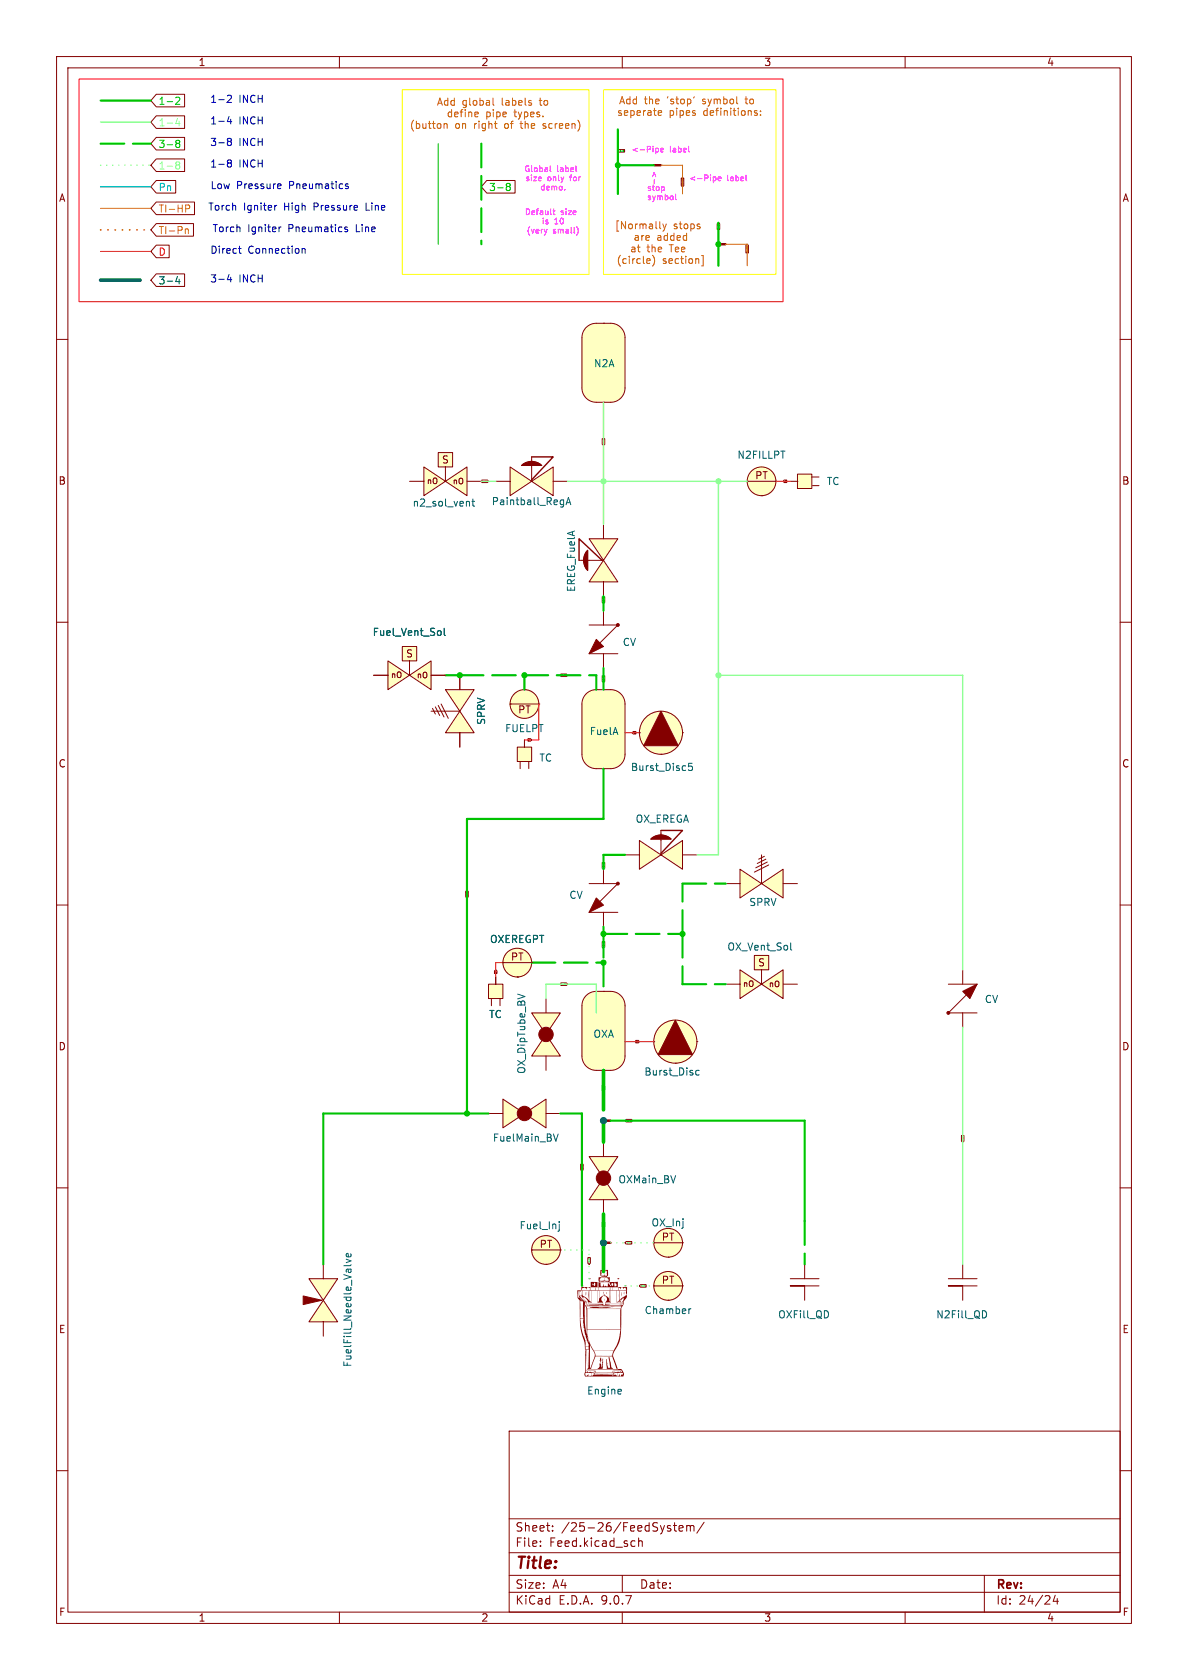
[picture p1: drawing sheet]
<svg xmlns="http://www.w3.org/2000/svg" width="210mm" height="297mm" viewBox="0 0 210 297" stroke-linecap="round" stroke-linejoin="round" font-family="sans-serif">
<g fill="none" stroke="#840000" stroke-width=".18">
<path d="M10 10h190v277h-190zM12 12h186v273h-186zM60 10v2M110 10v2M160 10v2M10 60h2M198 60h2M10 110h2M198 110h2M10 160h2M198 160h2M10 210h2"/>
<path d="M198 210h2M90 253h108v32h-108zM10 260h2M90 278.5h108M90 274.5h108M90 268.5h108M95.5 273.2v.2M95.5 272.5v.1M97.7 270.5v.2M97.7 269.8v.1M110 278.5v3M112.9 271.9v1.5"/>
<path d="M112.9 272.5l.2-.1 .4 .1v.9M119 269.7h.6M119.3 269.2v1.3l.3 .2M120 270.2l.8-.2-.1-.2-.4-.1-.3 .2 .1 .7h.6M121.4 269.8l.4-.1 .2 .2M121.4 269.7v1M122 269.9l.3-.2 .3 .1 .1 .9M122 269.9v.8M124.5 269.1l-1.3 1.9M174 278.5v6.5M198 260h2M60 285v2"/>
<path d="M90 281.5h108M110 285v2M160 285v2M186.5 282l-.3 1.1h.9M186.9 282.6v1"/>
</g>
<path d="M91.4 132.1h2.6v2.5h-2.6z" fill="#ffffc2"/>
<path d="M91.4 132.1h2.6v2.5h-2.6zM91.9 134.7v1.2M92.7 130.8v1.4M93.5 134.6v1.3" fill="none" stroke="#840000" stroke-width=".18"/>
<path d="M141 83.8h2.5v2.6h-2.5z" fill="#ffffc2"/>
<path d="M139.7 85.1h1.3M141 83.8h2.5v2.6h-2.5zM143.5 84.3h1.3M143.6 85.9h1.2" fill="none" stroke="#840000" stroke-width=".18"/>
<g fill="#ffffc2">
<path d="M94 179.1h5.1l-2.6 3.8z"/>
<path d="M96.5 182.9l2.6 3.8h-5.1z"/>
</g>
<g fill="none" stroke="#840000" stroke-width=".18">
<path d="M104.1 110.5h5.1l-5.1 5.1h5.1M106.7 108v2.5M106.7 115.6v2.5M94 179.1h5.1l-2.6 3.8zM96.5 176.5v2.6M96.5 182.9l2.6 3.8h-5.1zM96.5 186.7v2.5M94 221h.1M94 221h5.1M96.5 223.5h.1M99.1 221h.1"/>
<circle cx="96.5" cy="221" r="2.54"/>
</g>
<g fill="#840000" stroke="#840000" stroke-width=".18">
<path d="M105.4 113l1.3 1.3-2.6 1.3z"/>
<circle cx="96.5" cy="182.9" r="1.27"/>
<circle cx="109.2" cy="110.5" r=".25"/>
</g>
<path d="M91.5 175.7l1.3 .5M98.9 216v.1M98.9 216.4v1.1l-.3 .2" fill="none" stroke="#006464" stroke-width=".18"/>
<circle cx="96.5" cy="221" r="2.54" fill="#ffffc2" stroke="#ffffc2" stroke-width=".18"/>
<path d="M103.4 122.9a2.97 2.97 0 0 1 2.5-1h2.6a2.78 2.78 0 0 1 2 2.6v8.9a2.56 2.56 0 0 1-2.8 2.5h-.8a3.2 3.2 0 0 1-3.8-1.5l-.2-1v-9.2z" fill="#ffffc2"/>
<path d="M103.6 122.7a2.54 2.54 0 0 1 1.8-.8h2.5a2.54 2.54 0 0 1 2.6 2.6v8.9a2.54 2.54 0 0 1-2.6 2.5h-2.5a2.54 2.54 0 0 1-2.5-2.5v-8.3a2.83 2.83 0 0 1 .7-2.4zM106.7 121.9h.1M106.7 135.9h.1" fill="none" stroke="#840000" stroke-width=".18"/>
<g fill="#ffffc2">
<path d="M106.7 208.3l2.5 3.8h-5.1z"/>
<path d="M104.1 204.5h5.1l-2.5 3.8z"/>
</g>
<g fill="none" stroke="#840000" stroke-width=".18">
<path d="M115.6 29.2h.1M116.8 29.2h.1M127 43.2h.1M128.3 43.2h.1M104.1 204.5h5.1l-2.5 3.8zM106.7 208.3l2.5 3.8h-5.1zM106.7 219.7h.1M106.7 201.9v2.6M106.7 212.1v2.5M107.9 219.7h.1M115.6 219.7h.1M115.6 219.7h5"/>
<path d="M120.6 219.7h.1M118.1 222.2h.1"/>
<circle cx="118.1" cy="219.7" r="2.54"/>
</g>
<g fill="#840000" stroke="#840000" stroke-width=".18">
<path d="M127 43.1h1.3v.2h-1.3z"/>
<path d="M115.6 29.1h1.2v.2h-1.2z"/>
<path d="M106.7 219.6h1.2v.2h-1.2z"/>
<circle cx="106.7" cy="208.3" r="1.27"/>
</g>
<circle cx="118.1" cy="219.7" r="2.54" fill="#ffffc2" stroke="#ffffc2" stroke-width=".18"/>
<path d="M86.4 174h2.5v2.5h-2.5z" fill="#ffffc2"/>
<g fill="none" stroke="#840000" stroke-width=".18">
<path d="M86.4 174h2.5v2.5h-2.5zM86.9 176.7v1.1M87.6 172.7v1.4M88.4 176.5v1.3M106.7 198.1h.1M107.9 198.1h.1M115.6 184.2h.1M119.4 188h.1M123.2 184.2h.1"/>
<circle cx="119.4" cy="184.1" r="3.8"/>
</g>
<circle cx="119.4" cy="184.1" r="3.8" fill="#ffffc2" stroke="#ffffc2" stroke-width=".18"/>
<g fill="#840000" stroke="#840000" stroke-width=".18">
<path d="M119.4 180.3l3 6.1h-6.1z"/>
<path d="M106.7 198h1.2v.2h-1.2z"/>
</g>
<path d="M123.6 189.3l-.4-.1-.2 .3 .1 .5h.5" fill="none" stroke="#006464" stroke-width=".18"/>
<g fill="#ffffc2">
<path d="M74.9 82.6l3.8 2.5-3.8 2.5z"/>
<path d="M77.5 80h2.5v2.6h-2.5z"/>
<path d="M78.7 85.1l3.8-2.5v5z"/>
</g>
<path d="M72.4 85.1h2.5M74.9 82.6l3.8 2.5-3.8 2.5zM75.7 84.8v.7M75.7 84.9h.4v.6M76.6 85.2v-.4a.33 .33 0 0 1 .3-.3 .33 .33 0 0 1 .3 .3v.4a.33 .33 0 0 1-.1 .3 .33 .33 0 0 1-.4 0M77.5 80h2.5v2.6h-2.5zM78.7 85.1l3.8-2.5v5zM78.7 82.6v2.5M82.5 85.1h2.6" fill="none" stroke="#840000" stroke-width=".18"/>
<path d="M82.9 88.7l.1 .8M83.4 88.6h.5M83.6 88.2v1.1l.3 .2" fill="none" stroke="#006464" stroke-width=".18"/>
<g fill="#ffffc2">
<path d="M90.2 82.6l3.8 2.5-3.8 2.5z"/>
<path d="M94 85.1l3.8-2.5v5z"/>
</g>
<path d="M87.6 85.1h2.6M90.2 82.6l3.8 2.5-3.8 2.5zM92.2 82.3a2.51 2.51 0 0 1 3.6 0zM94 85.1l3.8-2.5v5zM94 80.8v.7M94 82.3v2.8M97.8 85.1h2.5" fill="none" stroke="#840000" stroke-width=".18"/>
<path d="M92.5 82a2.49 2.49 0 0 1 3.3 .3h-3.6z" fill="#840000" stroke="#840000" stroke-width=".18"/>
<path d="M94 80.8h3.8l-3.8 4" fill="none" stroke="#840000" stroke-width=".25"/>
<path d="M99.5 88.4h.1M99.6 88.4v1.1M99.6 89.2h-.1M100.1 89.2l.4-1.2 .4 1.2M100.2 88.9h.6" fill="none" stroke="#006464" stroke-width=".18"/>
<g fill="#ffffc2">
<path d="M130.8 171.5l3.8 2.5-3.8 2.5z"/>
<path d="M133.3 168.9h2.6v2.6h-2.6z"/>
<path d="M134.6 174l3.8-2.5v5z"/>
</g>
<path d="M128.3 174h2.5M130.8 171.5l3.8 2.5-3.8 2.5zM131.6 173.7v.7M131.6 173.8h.4v.6M132.5 174.1v-.4a.33 .33 0 0 1 .3-.3 .33 .33 0 0 1 .3 .3v.4a.33 .33 0 0 1-.2 .3 .33 .33 0 0 1-.3 0M133.3 168.9h2.6v2.6h-2.6zM134.6 174l3.8-2.5v5zM134.6 171.5v2.5M138.4 174h2.6" fill="none" stroke="#840000" stroke-width=".18"/>
<path d="M139.8 166.7v1.1l.2 .2" fill="none" stroke="#006464" stroke-width=".18"/>
<path d="M103.4 176.3a2.97 2.97 0 0 1 2.5-1h2.6a2.78 2.78 0 0 1 2 2.5v8.9a2.56 2.56 0 0 1-2.8 2.5h-.8a3.2 3.2 0 0 1-3.8-1.5l-.2-1v-9.2z" fill="#ffffc2"/>
<path d="M103.6 176a2.54 2.54 0 0 1 1.8-.7h2.5a2.54 2.54 0 0 1 2.6 2.5v8.9a2.54 2.54 0 0 1-2.6 2.5h-2.5a2.54 2.54 0 0 1-2.5-2.5v-8.3a2.83 2.83 0 0 1 .7-2.4zM106.7 175.3h.1M167.6 174h5.1l-5.1 5.1h5.1M170.2 171.5v2.5M170.2 179.1v2.5M106.7 189.2h.1" fill="none" stroke="#840000" stroke-width=".18"/>
<g fill="#840000" stroke="#840000" stroke-width=".18">
<path d="M170.2 175.3l2.5-1.3-1.3 2.5z"/>
<circle cx="167.6" cy="179.1" r=".25"/>
</g>
<g fill="#ffffc2">
<path d="M88.9 194.3l3.8 2.6-3.8 2.5z"/>
<path d="M92.7 196.9l3.8-2.6v5.1z"/>
</g>
<path d="M86.4 196.9h2.5M88.9 194.3l3.8 2.6-3.8 2.5zM92.7 196.9l3.8-2.6v5.1zM96.5 196.9h2.6" fill="none" stroke="#840000" stroke-width=".18"/>
<circle cx="92.7" cy="196.8" r="1.27" fill="#840000" stroke="#840000" stroke-width=".18"/>
<path d="M97.8 200.5l.5 1.2 .4-1.2" fill="none" stroke="#006464" stroke-width=".18"/>
<g fill="#ffffc2">
<path d="M106.7 99.1l2.5 3.8h-5.1z"/>
<path d="M104.1 95.3h5.1l-2.5 3.8z"/>
</g>
<g fill="none" stroke="#840000" stroke-width=".18">
<path d="M102.4 99.1h.7M103.9 97.3v3.5a2.51 2.51 0 0 1 0-3.5zM103.9 99.1h2.8M104.1 95.3h5.1l-2.5 3.8zM106.7 99.1l2.5 3.8h-5.1zM106.7 92.7v2.6M132.1 85.1h.1M132.1 85.1h5.1M134.6 87.6h.1M137.2 85.1h.1M106.7 102.9v2.5M90.2 124.5h.1"/>
<path d="M90.2 124.5h5M92.7 121.9h.1M95.2 124.5h.1M104.1 156.2h5.1l-5.1 5.1h5.1M106.7 153.7v2.5M106.7 161.3v2.5M139.7 226.1h5.1M142.2 223.5v2.6M144.8 227.3h-5.1h2.5v2.6"/>
<circle cx="134.6" cy="85.1" r="2.54"/>
<circle cx="92.7" cy="124.5" r="2.54"/>
</g>
<g fill="#840000" stroke="#840000" stroke-width=".18">
<path d="M103.6 97.5l.3-.2v3.5a2.61 2.61 0 0 1-.3-3.3z"/>
<path d="M105.4 158.8l1.3 1.2-2.6 1.3z"/>
<circle cx="109.2" cy="156.2" r=".25"/>
</g>
<path d="M102.4 99.1v-3.8l4 3.8" fill="none" stroke="#840000" stroke-width=".25"/>
<g fill="#ffffc2" stroke="#ffffc2" stroke-width=".18">
<circle cx="134.6" cy="85.1" r="2.54"/>
<circle cx="92.7" cy="124.5" r="2.54"/>
</g>
<path d="M146.4 232v.7" fill="none" stroke="#006464" stroke-width=".18"/>
<g fill="#840000">
<path d="M110.3 228.4v.4z"/>
<path d="M109.9 228.4v.7z"/>
<path d="M109.3 228.8v.5z"/>
<path d="M107.2 240.3l.3 1.5h.3l-.2-1.6 .1-.3 .4 1.8 .3 .3h-1.1z"/>
<path d="M107.6 235.1h.1z"/>
<path d="M107.2 228.4v.4z"/>
<path d="M106.9 229.6v.4z"/>
<path d="M106.7 228.3v.4z"/>
<path d="M106 241l.3 .3-.1 .1 .2 .3-.2-.1 .1 .1 .2-.3-.1-.3 .1-.1-.1-.2 .2-.1-.1 1.2-.9 .1 .4-.4z"/>
<path d="M106.5 240.1l.1 .4-.1 .1z"/>
<path d="M106.1 240.1h.2l-.2 .1 .3 .3-.2 .1 .1 .1h-.1v.2l-.2-.4z"/>
<path d="M102.1 228.1h.7v-.6h1.6v-.9h1.2v.4h-.4l-.1-.3-.1 .4h-.2v-.3l-.1 .3 .2 .1 .1-.1 .1 .2 .1-.3h.4v.5h.2v-1.7l1.4-.1h-.8l-.2-.1v-1.1h1.3v.2l-.6-.2-.6 .2h1.2v.1h-.6l-.1 .3v-.3l-.5-.1v.8h.4l.1-.4 .1 .4h.4v-.6l.2-.1v.7l-.2 .3h.5v.5h-.2l-.3-.4h-.5v.2l-.1-.2h-.3l-.3 .1-.1 .4h.8v-.3l.1 .3h.9l-.1 .1-1.7 .1h3.2v.6h-.2l-.1-.3v.1l-.2-.3-.1 .4h-.2l-.1-.3-.5 .2v-.2l-.2-.1h-1.6l.1 .1 .1 .6h.3l.2-.4 .1 .4 .3-.1 .3 .1 .1-.6 .3 .4v-.2h.3v.2l-.2-.1-.1 .1 .1 .2 .1-.2 .3 .1 .1-.2h.2l.1 .4 .2-.1 .1-.2h.2v.3h1.6v.6l-.1-.1-.1-.3h-.3v.2l-.2-.3h-.2l-.2 .3-.1-.2-.3-.1v.5v-.5h-1v.5v-.5h-3.9v.3l-.1-.2-.4-.1-.2 .3-.1-.2-.2-.1-.5 .1-.1 .4h1.5v-.2l.1 .2h.9v-.5v.5h.4l.1-.5v.5h2l.1-.5v.5h2.9v.7l-.2-.3 .1-.3h-1.2v1.6l1-.7 .2-.3 .1 .4v.2h-.5l-.7 .5h-.1v-1.7h-.4v2l.4-.3 .1 .1 .3-.3-.2 .5-.3-.1-.3 .2 .6-.1v.1h-.7v-2.1h-1.3v1.4v-1.4h-1.8v.9v-.9h-.2v2l.2-.3v-.8v.5l.9-.8 .9 .8v.1h-.4l-.1-.4-.3-.1-.1-.3-.5 .7 .3 .6h-.7l.7 .1h-1v-2.1h-1v2v-2h-.4v1.5l-.2-.6 .1-.9h-1.4l-.1 .2-.2-.2v.9l.4-.1 .1-.8 .1 .8 1.1 .8 .1-.1v.2l.4 .3h-.6l.6 .1h-.6v.1l-.2-.5-.4-.5h-.3l-.2-.1 .7 .7h-.2l-.6-.9h-.4l.2 .2h-.2l-.1-1.1-.1 .5-.1 .6h.5l.2 .2-.6-.1 .6 .1 .3 .3-.3-.2 .1 .1-.4-.1 1.2 .6-.3-.1v.1h.3v.2l-.1-.1-.2 .2 .3-.1 .1 .3-.2-.2-.2 .1v2.4h-.3v-2.9h-.6l.1 2.9h.8l.1 1.6 .4 1.6-.1-1.1-.1 .6v-.4v-3.9l-.3-.7h.5v-.3l.1 .1h2.6v-.2v.3l-2.6-.1v.2l2.6-.1 .3 .1 .4-1h.4l.2 .5h-.8h.8l.1-2v2.1h-.9v.2h2.5l.1-.2v.4l-.2-.1-1.7-.1-.7 .1 .8 .1h-.2h-1.9h4.2l.1-.2-.3 .2 .1-.5 .3-.4 .1-.4h.5l-.6 .8h-.3h.3v.2l-.3-.1 .1 .2 .2-.1-.1 .4h-6.6l.2 .2h5.6l.8-.2-.1 .2-1.8 .1-4.5-.1 .1 .4h5.9l.1-.4h.2l-.2 .4h-6v3.6h5.9l-.1-3.3 .1-.3h.1v3.7h-6l.1 1 .4 1.3h-.2l-.3-1.1 .2 .7h-.2l-.5-1.7-.2-1.5 .1-.7-.6 .1 .3 2.1 .5 1.7h.6l1 1.8h3.5l.8-1.6 .4-2 .1-.1-.3 2-.9 1.8-3.6-.1 .3 .6v.2h-.2l-.8-1.8h-.2l-.3-.8h-.3v.9l.5 .1 .1-.2h.2v.7h-.2v-.5h-.6v.5h.8l-.5 .1v3.3l-.1-3.3h-.2l.1 3.7v.1l.4-.6 .1-3.2h.2v3.3l.8-2.3 .2 .1h2.8l.3-.8h.2l-.2 .8 .8 2.3-.3-.1-.7-2.1h-2.9l-.8 2.2h-.5h5.7l.2 .1 .3 .5h-.2l-.3-.4-1.4-.1h-4.4l-.3 .4 .2 .1 .1-.3h1.2l.2 .1h-1.4v.2h.8l.6-.2-.3 .2 .2 .1 .1-.3-.1 .3h2.8l.4-.1-.1-.3h1.4l.2 .3h-.2v-.2h-1.3l.5 .2h1.3l-.7 .1h.7l.1 .1-1.2-.1v.3l-.1-.3h-.2v-.1h-.2l-.3-.2 .2 .3 .3-.1-.3 .1h-4.5l4.7 .1-.2 .1-.1-.1-.5-.1-2.7 .1-.1 .1-.5-.2-.1 .3v-.3h-1v.5l.2 .1 .3-.4 .1 .4 .2-.1 .2 .1v-.3l.1 .2 .5-.3 .1 .1 3.3-.1 .5 .3-4.4 .1 3.8-.1h.6l.1-.2 .1 .3 .3-.4 .2 .4 .1-.3 .2 .1 .3-.3-.1 .5h-6.8l-.1-.4 .2-.4-.2-5.1a12 12 0 0 1-.8-4.3v-3.1h.5h-.5l-.4-.5z"/>
<path d="M104.2 231.2l.7-.2 3.2 .1-1.2 .2z"/>
<path d="M103.6 228.4v.6z"/>
<circle cx="107.2" cy="235.1" r=".02"/>
</g>
<g fill="none" stroke="#840000" stroke-width=".18">
<path d="M113 129.5h.1M116.8 133.4h.1M120.6 129.5h.1M88.9 170.2h.1M88.9 170.2h5.1M91.4 172.7h.1M94 170.2h.1M102.9 227.3h.1M104.1 226.1h.1M106.7 224.8h.1M109.2 226.1h.1M110.5 227.3h.1"/>
<path d="M115.6 227.3h.1M115.6 227.3h5M118.1 229.9h.1M120.6 227.3h.1M167.6 226.1h5.1M170.2 223.5v2.6M172.7 227.3h-5.1h2.6v2.6"/>
<circle cx="116.8" cy="129.5" r="3.8"/>
<circle cx="91.4" cy="170.2" r="2.54"/>
<circle cx="118.1" cy="227.3" r="2.54"/>
</g>
<path d="M122.4 134.9h-.6l-.1 .7 .2-.2 .4 .1 .1 .2v.4l-.2 .1-.5-.1M121.8 231.4v.8M122.1 231.4l-.3 .2M174 231.7a.68 .68 0 0 1 .4 .7 .68 .68 0 0 1-.4 .6M109.7 245.6l.1 .3-.6 .1M109.8 246.4l-.1 .1" fill="none" stroke="#006464" stroke-width=".18"/>
<g fill="#ffffc2" stroke="#ffffc2" stroke-width=".18">
<circle cx="91.4" cy="170.2" r="2.54"/>
<circle cx="118.1" cy="227.3" r="2.54"/>
<circle cx="116.8" cy="129.5" r="3.8"/>
</g>
<path d="M116.8 125.7l3.1 6.1h-6.1z" fill="#840000" stroke="#840000" stroke-width=".18"/>
<g fill="#ffffc2">
<path d="M57.1 229.9l2.6 3.8h-5.1z"/>
<path d="M54.6 226.1h5.1l-2.6 3.8z"/>
</g>
<path d="M54.6 226.1h5.1l-2.6 3.8zM57.1 229.9l2.6 3.8h-5.1zM57.1 223.5v2.6M57.1 233.7v2.5" fill="none" stroke="#840000" stroke-width=".18"/>
<path d="M53.6 229.1l3.3 .8-3.3 .7z" fill="#840000" stroke="#840000" stroke-width=".18"/>
<path d="M61.2 222.6l.8 .3-.8 .3M62 221.6v.4l-.1 .2-.6-.1v-.5h.2l.1 .6" fill="none" stroke="#006464" stroke-width=".18"/>
<g fill="#ffffc2">
<path d="M130.8 153.7l3.8 2.5-3.8 2.6z"/>
<path d="M134.6 156.2l3.8-2.5v5.1z"/>
</g>
<path d="M128.3 156.2h2.5M130.8 153.7l3.8 2.5-3.8 2.6zM134.6 156.2l3.8-2.5v5.1zM134.6 151.1v5.1M135.1 151.4l-1 .5M135.4 151.9l-1.5 .8M135.6 152.4l-2 1M135.9 152.9l-2.6 1.3M138.4 156.2h2.6" fill="none" stroke="#840000" stroke-width=".18"/>
<g fill="#ffffc2">
<path d="M68.6 116.8l3.8 2.6-3.8 2.5z"/>
<path d="M71.1 114.3h2.6v2.5h-2.6z"/>
<path d="M72.4 119.4l3.8-2.6v5.1z"/>
</g>
<path d="M66 119.4h2.6M68.6 116.8l3.8 2.6-3.8 2.5zM69.4 119.1v.7M69.4 119.2h.3l.1 .6M70.2 119.5v-.4a.33 .33 0 0 1 .4-.3 .33 .33 0 0 1 .3 .3v.4a.33 .33 0 0 1-.2 .3 .33 .33 0 0 1-.3-.1M71.1 114.3h2.6v2.5h-2.6zM72.4 119.4l3.8-2.6v5.1zM72.4 116.8v2.6M76.2 119.4h2.5" fill="none" stroke="#840000" stroke-width=".18"/>
<path d="M77.9 111.6l.1 .1-.1 .6M78.5 111.1v1.1l.2 .1" fill="none" stroke="#006464" stroke-width=".18"/>
<g fill="#ffffc2">
<path d="M113 148.6l3.8 2.5-3.8 2.6z"/>
<path d="M116.8 151.1l3.8-2.5v5.1z"/>
</g>
<path d="M110.5 151.1h2.5M113 148.6l3.8 2.5-3.8 2.6zM115.1 148.3a2.51 2.51 0 0 1 3.5 0zM116.8 151.1l3.8-2.5v5.1zM116.8 146.8v.8M116.8 148.3v2.8M120.6 151.1h2.6" fill="none" stroke="#840000" stroke-width=".18"/>
<path d="M115.3 148.1a2.49 2.49 0 0 1 3.3 .2h-3.5z" fill="#840000" stroke="#840000" stroke-width=".18"/>
<path d="M116.8 146.8h3.8l-3.8 4.1" fill="none" stroke="#840000" stroke-width=".25"/>
<path d="M103.4 58.2a2.97 2.97 0 0 1 2.5-1h2.6a2.78 2.78 0 0 1 2 2.5v8.9a2.56 2.56 0 0 1-2.8 2.5h-.8a3.2 3.2 0 0 1-3.8-1.5l-.2-1v-9.2z" fill="#ffffc2"/>
<path d="M103.6 57.9a2.54 2.54 0 0 1 1.8-.7h2.5a2.54 2.54 0 0 1 2.6 2.5v8.9a2.54 2.54 0 0 1-2.6 2.5h-2.5a2.54 2.54 0 0 1-2.5-2.5v-8.3a2.83 2.83 0 0 1 .7-2.4zM106.7 57.2h.1M106.7 71.1h.1" fill="none" stroke="#840000" stroke-width=".18"/>
<g fill="#ffffc2">
<path d="M81.3 125.7l2.5 3.8h-5.1z"/>
<path d="M78.7 121.9h5.1l-2.5 3.8z"/>
</g>
<g fill="none" stroke="#840000" stroke-width=".18">
<path d="M27.6 16.7h5v2.2h-5l-.9-1.1zM27.6 28.1h5v2.2h-5l-.9-1.1zM27.6 31.9h3.5v2.2h-3.5l-.9-1.1zM27.6 39.5h6.6v2.3h-6.6l-.9-1.2zM27.6 24.3h5v2.2h-5l-.9-1.1zM27.6 35.7h6.8v2.2h-6.8l-.9-1.1zM27.6 20.5h5v2.2h-5l-.9-1.1zM86 31.9h5.1v2.2h-5.1l-.9-1.1zM109.4 26.4h1v.5h-1l-.2-.2zM120.4 31.5h.5v1.3l-.3 .2-.2-.2zM126.8 39.6l.2-.2 .2 .2v1h-.4zM27.6 43.3h2.3v2.3h-2.3l-.9-1.1z"/>
<path d="M27.6 48.4h5v2.2h-5l-.9-1.1zM131.9 43.4l.2-.2 .2 .2v1.3h-.4zM106.5 77.5h.4v1l-.2 .2-.2-.2zM85.2 84.9h1l.2 .2-.2 .2h-1zM138.6 84.9h.5v.4h-.5l-.2-.2zM66 119.4h2.6M76.2 119.4h2.5M81.3 119.4v2.5M99.1 119.2h1l.2 .2-.2 .2h-1zM106.5 105.5h.4v1l-.2 .2-.2-.2zM106.5 119.5h.4v1l-.2 .2-.2-.2zM76.2 125.7h5.1"/>
<path d="M76.5 125.2l.5 1M77 125l.7 1.5M77.5 124.7l1 2M78 124.5l1.2 2.5M78.7 121.9h5.1l-2.5 3.8zM81.3 125.7l2.5 3.8h-5.1zM81.3 129.5v2.6M93.3 130.6h.5l.2 .2-.2 .2h-.5zM112 129.3h.4v.5h-.4l-.2-.3zM82.3 157.6h.5v1l-.3 .2-.2-.2zM106.5 152.5h.4v1l-.2 .2-.2-.2zM87.4 171.6l.2-.1 .3 .1v.5h-.5z"/>
<path d="M87.6 172.7v1.4M88.9 170.2h.1M91.4 172.7h.1M94 170.2h.1M99.1 173.8h1l.2 .2-.2 .2h-1zM106.5 166.4h.4v1l-.2 .2-.2-.2zM106.5 191.8h.4v1l-.2 .2-.2-.2zM110.7 197.9h1v.4h-1l-.2-.2zM112.4 183.9h.4l.2 .3-.2 .2h-.4zM102.6 205.8h.5v1l-.2 .2-.3-.2zM106.5 216h.4v1l-.2 .2-.2-.2zM110.7 219.5h1v.4h-1l-.2-.2z"/>
<path d="M170 200.7h.4v1l-.2 .2-.2-.2zM103.9 222.3h.5v1l-.3 .2-.2-.2zM113.2 227.1h1v.5h-1l-.2-.3z"/>
</g>
<g fill="none" stroke="#f00" stroke-width=".18">
<path d="M14 14h124.4v39.3h-124.4zM17.8 44.5h8.9M137.2 85.1h2.5M138.9 85h-.1v.2M138.9 85h.1M139 85v.1M93.5 130.7v.2M93.5 130.7h.1M93.5 130.9h.1M93.6 130.7h.1M93.6 130.7v.1M93.6 130.8h.1"/>
<path d="M93.6 130.8l-.1 .1M95.2 124.5v6.3h-2.5M110.5 129.5h2.5M112.3 129.6l-.1-.2v.3M87.5 171.9h.2l.1 .1h-.3zM87.6 171.9h-.1M88.9 170.2h-1.3v2.5M110.5 184.2h5.1M112.5 184v.3M112.5 184h.1M112.6 184v.1M112.6 184.3h-.1"/>
<path d="M112.6 184.1h.1M112.6 184.1v.1M112.6 184.2v.1"/>
</g>
<g fill="none" stroke="#8fff95" stroke-width=".18">
<path d="M31.3 29.2l-.2-.3 .2-.3h.2l.3 .3-.3 .3M31.3 29.2l-.2 .2v.4l.2 .1 .4-.1 .1-.2v-.2l-.3-.2M31.3 29.2h.2M31.4 20.9l-.3 .9h.8M31.7 21.4v.9M106.6 78.3h.1M106.6 77.7h.2M106.7 77.6v.2l-.2-.1M106.8 78.3h-.2M85.3 85.2h.1M85.3 85v.2M85.5 85.1h.2"/>
<path d="M85.9 85l-.1 .1h.2M85.9 85v.2M99.2 174.1h.2M99.2 173.9h.1v.2M99.5 174h.2M99.8 173.9v.1h.1M99.9 173.9v.2M110.9 219.6v.1M110.9 219.6l.1 .2M110.9 219.6h.1M111.4 219.6l.1 .1M111.4 219.6h.1"/>
<path d="M111.4 219.7l.1 .1M111.5 219.7h.1M111.5 219.6h-.1M111.5 219.7h-.1M111.5 219.8h.1M111.5 219.6h.1M111.6 219.6h.1M111.6 219.7h.1M111.6 219.8h.1M111.6 219.7v.1M111.6 219.6v.1M170.1 200.9h.2"/>
<path d="M170.2 200.8v.2l-.2-.1M170.3 201.5h-.2M104 222.5h.1M104 222.4v.1M104 222.5l.1 .1M104 222.4h.1M104.1 222.6h.1M104.1 222.4h-.1M104.1 222.4h.1M104.1 222.5v.1M104.1 222.5h.1M104.1 222.4v.1"/>
<path d="M104.1 222.5l.1 .1M104.2 222.4h.1M104.2 222.4h-.1M104.2 222.5v.1M104.3 222.5h-.1M104.3 222.4v.1M104.3 223h-.3l.1 .1M113.4 227.3l.1-.1v.3M114 227.3h.1M114 227.3v.1M114 227.2v.1M114 227.4v.1"/>
<path d="M114 227.2h.1M114 227.5h.1M114.1 227.2h.1M114.1 227.2v.1M114.1 227.3h-.1M114.1 227.4v.1M114.1 227.3h.1M114.1 227.3v.1"/>
</g>
<g fill="none" stroke="#dd8500" stroke-width=".18">
<path d="M17.8 36.8h8.9M32.8 36.2h.5l.2 .3-.1 .3-.6 .1M116.8 29.2h3.8v5.1M120.5 31.6v.1h.3M120.5 32.5v.1M120.5 32.6h.3M120.5 32.4h.3M120.5 32h.3M120.5 31.8h.3M120.5 31.6h.1M120.6 31.6h-.1M120.6 31.6h.1"/>
<path d="M120.7 32.1v.2M32.8 40.6l.1-.1h.3l.1 .8M128.3 43.2h3.8v3.8M132 43.6v.1h.2M132 44.5v.2M132 44.6h.2M132 44.4h.2M132 44h.2M132 43.8h.2M132 43.6h.1M132.1 43.6h.1"/>
</g>
<g fill="none" stroke="#00c200" stroke-width=".18">
<path d="M31.1 17.3l.4-.1 .3 .3-.8 1h.8M31.3 25.3l-.2-.2 .2-.3h.2l.3 .2-.3 .3M31.3 25.3l-.2 .3v.3l.2 .2 .4-.1 .1-.2v-.2l-.3-.3M31.3 25.3h.2M89.7 33l-.2-.3 .2-.3h.3l.2 .3-.2 .3M89.7 33l-.2 .2v.4l.2 .1 .4-.1 .1-.2v-.2l-.2-.2M89.7 33h.3M109.6 26.6h.1M109.7 26.6h-.1M109.7 26.5v.3M109.7 26.5v.1M110.2 26.6h.1"/>
<path d="M110.3 26.6h.1M110.3 26.6l-.1 .2h.1M126.9 39.8v.1M126.9 39.9h.1M126.9 39.8h.1M127.1 39.8v.1l-.1-.1M126.9 40.4h.1M126.9 40.4v.1M127 40v.2M127.1 40.3v.2M127.1 40.4h-.2M99.2 119.3h.2l-.1 .1"/>
<path d="M99.3 119.4h.1M99.4 119.4h.1M99.5 119.4h.2M99.8 119.3h.1M99.8 119.4v.1M99.8 119.3v.1M99.8 119.5h.1M99.8 119.4h.1M99.9 119.3h.1M99.9 119.4h.1M99.9 119.4v.1M99.9 119.3v.1"/>
<path d="M99.9 119.5h.1M106.6 119.6v.1M106.6 119.6h.1M106.6 105.6v.1M106.6 105.7h.1M106.6 105.6h.1M106.6 119.7h.1M106.6 119.5v.1M106.6 119.5l.1 .2M106.7 106.2l-.1-.1v.2M106.7 106.2h.1M106.7 105.7h-.1"/>
<path d="M106.7 105.6h.1M106.7 119.7h-.1M106.7 105.7h.1M106.7 105.6v.1M106.7 119.6v.1M106.7 106.1v.1M106.7 119.7h.1M106.7 119.6h.1M106.8 105.6h-.1M106.8 105.6h.1M106.8 119.5l-.1 .1M106.8 119.5v.1"/>
<path d="M106.8 105.7h.1M106.8 105.6v.1M106.8 119.7h.1M106.8 119.6h.1M106.8 119.6v.1M106.7 120.1h-.1v.2M106.7 120.1h.1M82.4 157.8h.1M82.4 157.7v.1M82.4 157.7h.1M82.5 157.6l-.1 .1M82.5 157.6l.2 .2v-.2"/>
<path d="M82.7 158.3h-.3h.1M106.6 152.6v.1M106.6 152.6h.1M106.6 152.7h.1M106.7 152.7h-.1M106.7 152.6h.1M106.7 153.1h-.1v.2M106.7 152.6v.1M106.7 152.7h.1M106.7 153.1h.1M106.8 152.6h.1M106.8 152.6l-.1 .1"/>
<path d="M106.6 166.6h.1M106.6 166.6v.1M106.6 166.7h.1M106.6 166.5v.1M106.6 166.5h.1M106.6 166.5l.1 .1M106.7 166.7h-.1M106.7 166.6h.1M106.7 167.1h-.1v.1M106.7 166.6v.1M106.7 167.1h.1M106.7 166.5l.1 .1"/>
<path d="M106.7 166.5v.1M106.8 166.7h-.1M106.8 166.6h.1M106.8 166.6v.1M110.9 198h.1v.1M111 198.1h.1M111.4 198v.1M111.4 198.2h.1M111.5 198h.1M111.5 198.1h.1M111.5 198.1l-.1 .1M111.5 198h-.1"/>
<path d="M111.5 198.2h.1M111.6 198.1h-.1M111.6 198.1h.1M111.6 198h.1M111.6 198.1v.1M111.6 198v.1M111.6 198.2h.1M102.7 206h.1M102.8 206v.1M102.8 205.9l-.1 .1M102.8 205.9h.1M103 206.5h-.3l.1 .1"/>
<path d="M103 205.9v.2l-.1-.2"/>
</g>
<path d="M31.4 48.9l-.3 .9h.8M31.7 49.4v.8M106.6 192h.2M106.7 192.5h-.1v.1M106.7 192.5h.1M106.7 191.9v.2l-.2-.1M106.6 216.1h.2M106.7 216.6h-.1v.2M106.7 216.6h.1M106.7 216.1v.1h-.2" fill="none" stroke="#004800" stroke-width=".18"/>
<path d="M17.8 21.6h8.9M106.7 71.1v21.6M85.1 85.1h2.5M100.3 85.1h31.8M127 85.1v66h-3.8M127 119.4h43.2v52.1M96.5 176.5v-2.5h8.9v5.1M170.2 181.6v41.9" fill="none" stroke="#8fff95" stroke-width=".25"/>
<g fill="none" stroke="#00c200" stroke-width=".38" stroke-dasharray="4.2 1.5">
<path d="M17.8 25.4h8.9M85.1 25.4v17.8M78.7 119.4h2.6M81.3 119.4h11.4M92.7 119.4h12.7M92.7 119.4v2.5M106.7 105.4v2.6M106.7 118.1v3.8M105.4 121.9v-2.5M106.7 151.1v2.6M110.5 151.1h-3.8M120.6 156.2h7.7"/>
<path d="M94 170.2h12.7M106.7 163.8v1.3M106.7 165.1h13.9M106.7 165.1v5.1M106.7 170.2v5.1M120.6 165.1v-8.9M120.6 174h7.7M120.6 165.1v8.9M142.2 215.9v7.6"/>
</g>
<path d="M17.8 17.8h8.9M109.2 29.2h6.4M109.2 22.9v11.4M127 39.4v7.6M106.7 135.9v8.9h-24.2v52.1M86.4 196.9h-29.3v26.6M99.1 196.9h3.8v30.4M107.9 198.1h34.3v17.8" fill="none" stroke="#00c200" stroke-width=".38"/>
<path d="M17.8 40.6h8.9" fill="none" stroke="#dd8500" stroke-width=".3" stroke-dasharray=".1 1.2"/>
<path d="M17.8 29.2h8.9M107.9 219.7h7.7M104.1 221h-5M104.1 226.1v-5.1M110.5 227.3h5.1" fill="none" stroke="#8fff95" stroke-width=".25" stroke-dasharray=".1 1"/>
<path d="M17.8 33h8.9" fill="none" stroke="#00c2c2" stroke-width=".25"/>
<path d="M17.8 49.5h8.9" fill="none" stroke="#004800" stroke-width=".63" stroke-dasharray="7 2.5"/>
<path d="M77.5 25.4v17.8" fill="none" stroke="#009600" stroke-width=".18"/>
<path d="M106.7 198.1v3.8M106.7 189.2v8.9M106.7 214.6v5.1M106.7 219.7v5.1" fill="none" stroke="#00c200" stroke-width=".63" stroke-dasharray="7 2.5"/>
<g fill="none" stroke="#0000c2" stroke-width=".18">
<path d="M40.2 17l.5-.2 .2 .4-.8 .9h.8M40.4 25l-.2-.2 .2-.3h.3l.2 .2-.2 .3M40.4 25l-.2 .2v.4l.2 .1h.4l.1-.2v-.3l-.2-.2M40.4 28.8l-.2-.2 .2-.3h.3l.2 .2-.2 .3M40.4 28.8l-.2 .3v.3l.2 .1h.4l.1-.2v-.2l-.2-.3M40.4 25h.3M40.4 28.8h.3M40.5 20.6l-.3 .9h.8M40.8 21.1v.8M48.9 36.3l-.2 .1M49.3 32.5l.3 .1 .1 .2-.6 .1M49.6 33.3h-.3"/>
<path d="M61.5 32.6l-.3-.1-.1 .2v.2l.4 .1v.3h-.4M64.7 35.9v1.3h.6M40.5 48.5l-.3 .9h.8M40.8 49v.9M42.2 43.9h.4M42.3 43.5v1.1l.3 .2M49.7 40.1l-.4 .3M53.4 44.1l.2-.2 .3 .1v.8M53.4 43.9v.9M61.4 40.2l-.3-.1-.2 .2 .1 .2 .4 .1v.3h-.5"/>
</g>
<g fill="none" stroke="#c60" stroke-width=".18">
<path d="M84.5 19.9v.2l-.6 .1M87.1 17.3v1.1l.2 .2M93.9 18.2v.3M116.4 19.6h.4l.2 .3-.6 .1M122.7 17.1l-.1 .2M133.3 19.8l.6 .4-.2 .2-.4-.1M133.8 19.6h-.3l-.2 .1M134.4 19.6v.1M78.5 21.8v.9M78.5 22l.2-.2 .3 .1v.8M84.5 20.6h-.4M96 22.6l.1 .1"/>
<path d="M96 21.9v.2l.2 .2M116.4 20.3h.5M117.2 39.6l.3 .8M117.8 39.6l-.3 .8M134.4 20.3v.1M114.5 45.7l.4 .1v.2l-.6 .2M114.9 46.5l-.4 .1M115.5 45.4a1.47 1.47 0 0 1-.1 1.7M116.6 40.3l.2 .1M117.5 40.4l-.3 .5M124 45.2h.3v1.8h-.3"/>
</g>
<g fill="none" stroke="#f0f" stroke-width=".18">
<path d="M97.3 29.3v.9l.1 .1M97.7 37.3h.4M97.9 36.9v.9l.2 .1M99.8 33.5v.1M101.8 30.2l.2 .1M115.4 31.3l.2-.8 .3 .8M116 26.2l.4 .2v.4l-.4 .1M116.8 26.5l.5-.1-.1-.1-.3-.1-.1 .1v.5h.4M117.4 33.1v.5M119.4 34.3v.9l.2 .1M121.7 26.7l.2 .2M126.2 31.3l.4 .2-.1 .4-.3 .1"/>
<path d="M127 31.6l.4-.1v-.2h-.3l-.1 .1v.5h.4M131.9 31.8l.1 .2M96.7 40.5l-.2 .7M101.9 40.1a1.17 1.17 0 0 1 0 1.5"/>
</g>
<path d="M71.1 15.9h33v32.6h-33zM106.7 15.9h30.5v32.6h-30.5z" fill="none" stroke="#ff0" stroke-width=".18"/>
<path d="M77.9 111.6l.1 .1-.1 .6M78.5 111.1v1.1l.2 .1" fill="none" stroke="#006464" stroke-width=".18"/>
<g fill="#00c200" stroke="#00c200" stroke-width=".18">
<circle cx="109.2" cy="29.2" r=".46"/>
<circle cx="127" cy="43.2" r=".46"/>
<circle cx="81.3" cy="119.4" r=".46"/>
<circle cx="92.7" cy="119.4" r=".46"/>
<circle cx="120.6" cy="165.1" r=".46"/>
<circle cx="106.7" cy="165.1" r=".46"/>
<circle cx="106.7" cy="170.2" r=".46"/>
<circle cx="82.5" cy="196.9" r=".46"/>
</g>
<g fill="#8fff95" stroke="#8fff95" stroke-width=".18">
<circle cx="127" cy="85.1" r=".46"/>
<circle cx="106.7" cy="85.1" r=".46"/>
<circle cx="127" cy="119.4" r=".46"/>
</g>
<g fill="#004800" stroke="#004800" stroke-width=".18">
<circle cx="106.7" cy="219.7" r=".54"/>
<circle cx="106.7" cy="198.1" r=".54"/>
</g>
<text font-size="2.8" fill="#840000" x="91" y="277.9">Title:</text>
<g font-size="2.1" fill="#840000">
<text x="91" y="273.7">File:</text>
<text x="91" y="271">Sheet:</text>
<text x="97.1" y="273.7">Feed.kicad_sch</text>
<text x="99.2" y="271">/25-26/FeedSystem/</text>
<text x="91" y="281.1">Size:</text>
<text x="97.7" y="281.1">A4</text>
<text x="113" y="281.1">Date:</text>
<text x="176" y="281.3">Rev:</text>
<text x="91" y="283.9">KiCad</text>
<text x="98.7" y="283.9">E.D.A.</text>
<text x="106.3" y="283.9">9.0.7</text>
<text x="176" y="283.9">Id:</text>
<text x="180.1" y="283.9">24/24</text>
</g>
<g font-size="1.8" fill="#840000">
<text x="35" y="11.9">1</text>
<text x="85" y="11.9">2</text>
<text x="135" y="11.9">3</text>
<text x="185" y="11.9">4</text>
<text x="10.3" y="35.9">A</text>
<text x="198.4" y="35.9">A</text>
<text x="77.5" y="82.1">S</text>
<text x="10.3" y="85.9">B</text>
<text x="132.9" y="84.9">PT</text>
<text x="198.3" y="85.9">B</text>
<text x="71.1" y="116.4">S</text>
<text x="90.9" y="126.3">PT</text>
<text x="10.3" y="135.9">C</text>
<text x="198.3" y="135.9">C</text>
<text x="89.7" y="170">PT</text>
<text x="133.4" y="171">S</text>
<text x="10.3" y="185.9">D</text>
<text x="198.3" y="185.9">D</text>
<text x="94.8" y="220.8">PT</text>
<text x="116.3" y="219.6">PT</text>
<text x="116.3" y="227.2">PT</text>
<text x="10.3" y="235.9">E</text>
<text x="198.3" y="235.9">E</text>
<text x="10.3" y="285.9">F</text>
<text x="35" y="286.9">1</text>
<text x="85" y="286.9">2</text>
<text x="135" y="286.9">3</text>
<text x="185" y="286.9">4</text>
<text x="198.4" y="285.9">F</text>
</g>
<g font-size="1.8" fill="#8fff95">
<text x="27.9" y="22.5">1-4</text>
<text x="27.9" y="30.2">1-8</text>
</g>
<g font-size="1.8" fill="#00c200">
<text x="27.9" y="18.7">1-2</text>
<text x="27.9" y="26.4">3-8</text>
<text x="86.4" y="34">3-8</text>
</g>
<g font-size="1.8" fill="#0000c2">
<text x="37.1" y="18.4">1-2</text>
<text x="37.1" y="22.2">1-4</text>
<text x="42.2" y="18.4">INCH</text>
<text x="42.2" y="22.2">INCH</text>
<text x="37.1" y="26">3-8</text>
<text x="37.1" y="29.8">1-8</text>
<text x="42.2" y="26">INCH</text>
<text x="42.2" y="29.8">INCH</text>
<text x="37.1" y="33.6">Low</text>
<text x="41.8" y="33.6">Pressure</text>
<text x="51.2" y="33.6">Pneumatics</text>
<text x="36.9" y="37.4">Torch</text>
<text x="37.5" y="41.3">Torch</text>
<text x="43.2" y="37.4">Igniter</text>
<text x="43.8" y="41.3">Igniter</text>
<text x="50.5" y="37.4">High</text>
<text x="51.1" y="41.3">Pneumatics</text>
<text x="55.9" y="37.4">Pressure</text>
<text x="63.2" y="41.3">Line</text>
<text x="65.3" y="37.4">Line</text>
<text x="37.1" y="45.1">Direct</text>
<text x="43.8" y="45.1">Connection</text>
<text x="37.1" y="50.1">3-4</text>
<text x="42.2" y="50.1">INCH</text>
</g>
<g font-size="1.8" fill="#c60">
<text x="72.3" y="23">(button</text>
<text x="77.1" y="18.9">Add</text>
<text x="78.9" y="20.9">define</text>
<text x="80.4" y="23">on</text>
<text x="81.7" y="18.9">global</text>
<text x="83.9" y="23">right</text>
<text x="85.9" y="20.9">pipe</text>
<text x="88.8" y="18.9">labels</text>
<text x="89.5" y="23">of</text>
<text x="91" y="20.9">types.</text>
<text x="92.5" y="23">the</text>
<text x="95.7" y="18.9">to</text>
<text x="96.6" y="23">screen)</text>
<text x="109" y="20.7">seperate</text>
<text x="109.3" y="18.6">Add</text>
<text x="113.9" y="18.6">the</text>
<text x="118" y="18.6">'stop'</text>
<text x="118.3" y="20.7">pipes</text>
<text x="124.5" y="18.6">symbol</text>
<text x="124.5" y="20.7">definitions:</text>
<text x="132.3" y="18.6">to</text>
<text x="108.6" y="40.7">[Normally</text>
<text x="119" y="40.7">stops</text>
<text x="108.9" y="46.9">(circle)</text>
<text x="111.3" y="44.8">at</text>
<text x="111.9" y="42.8">are</text>
<text x="114.3" y="44.8">the</text>
<text x="116.1" y="42.8">added</text>
<text x="117.1" y="46.9">section]</text>
<text x="118.5" y="44.8">Tee</text>
</g>
<text font-size="1.8" fill="#00c2c2" x="27.9" y="34">Pn</text>
<g font-size="1.8" fill="#dd8500">
<text x="27.9" y="41.6">TI-Pn</text>
<text x="27.9" y="37.8">TI-HP</text>
</g>
<text font-size="1.8" fill="#f00" x="27.9" y="45.4">D</text>
<text font-size="1.8" fill="#004800" x="27.9" y="50.5">3-4</text>
<g font-size="1.8" fill="#006464">
<text x="104.9" y="65.1">N2A</text>
<text x="130.3" y="81.3">N2FILLPT</text>
<text x="72.9" y="89.8">n2_sol_vent</text>
<text x="86.8" y="89.5">Paintball_RegA</text>
<text x="146.1" y="86">TC</text>
<text x="101.9" y="104.7" transform="rotate(-90 101.9 104.7)">EREG_FuelA</text>
<text x="65.8" y="112.6">Fuel_Vent_Sol</text>
<text x="110" y="114.4">CV</text>
<text x="86" y="128.2" transform="rotate(-90 86 128.2)">SPRV</text>
<text x="89.2" y="129.6">FUELPT</text>
<text x="104.1" y="130.1">FuelA</text>
<text x="95.3" y="134.8">TC</text>
<text x="111.4" y="136.5">Burst_Disc5</text>
<text x="112.3" y="145.6">OX_EREGA</text>
<text x="100.6" y="159.1">CV</text>
<text x="132.4" y="160.4">SPRV</text>
<text x="86.5" y="166.9">OXEREGPT</text>
<text x="128.5" y="168.2">OX_Vent_Sol</text>
<text x="174" y="177.5">CV</text>
<text x="86.4" y="180.2">TC</text>
<text x="104.8" y="183.7">OXA</text>
<text x="93.1" y="189.9" transform="rotate(-90 93.1 189.9)">OX_DipTube_BV</text>
<text x="113.8" y="190.3">Burst_Disc</text>
<text x="87" y="202">FuelMain_BV</text>
<text x="109.2" y="209.4">OXMain_BV</text>
<text x="91.7" y="217.5">Fuel_Inj</text>
<text x="115.1" y="217">OX_Inj</text>
<text x="113.9" y="232.5">Chamber</text>
<text x="137.5" y="233.3">OXFill_QD</text>
<text x="165.4" y="233.3">N2Fill_QD</text>
<text x="62.3" y="241.8" transform="rotate(-90 62.3 241.8)">FuelFill_Needle_Valve</text>
<text x="103.7" y="246.7">Engine</text>
</g>
<g font-size="1.4" fill="#f0f">
<text x="111.5" y="27.2">&lt;-Pipe</text>
<text x="118.4" y="27.2">label</text>
<text x="92.6" y="30.6">Global</text>
<text x="92.8" y="32.2">size</text>
<text x="95.4" y="33.9">demo.</text>
<text x="96.8" y="32.2">only</text>
<text x="98.4" y="30.6">label</text>
<text x="101" y="32.2">for</text>
<text x="114.3" y="34">stop</text>
<text x="114.3" y="35.6">symbol</text>
<text x="116.3" y="32.9" transform="rotate(-90 116.3 32.9)">-&gt;</text>
<text x="121.7" y="32.2">&lt;-Pipe</text>
<text x="128.5" y="32.2">label</text>
<text x="92.7" y="38.2">Default</text>
<text x="93" y="41.5">(very</text>
<text x="95.7" y="39.9">is</text>
<text x="97.7" y="41.5">small)</text>
<text x="98" y="39.9">10</text>
<text x="99.1" y="38.2">size</text>
</g>
<g font-size="1.4" fill="#840000">
<text x="74.5" y="86.6">nO</text>
<text x="79.9" y="85.8">nO</text>
<text x="68.1" y="120.9">nO</text>
<text x="73.6" y="120.1">nO</text>
<text x="130.4" y="175.5">nO</text>
<text x="135.8" y="174.7">nO</text>
</g>
<g font-size=".4" fill="#00c200">
<text x="109.5" y="27">1-2</text>
<text x="107.1" y="106.4" transform="rotate(-90 107.1 106.4)">3-8</text>
<text x="98.9" y="119.8">3-8</text>
<text x="107.1" y="120.4" transform="rotate(-90 107.1 120.4)">3-8</text>
<text x="107.1" y="153.4" transform="rotate(-90 107.1 153.4)">3-8</text>
<text x="82.9" y="158.5" transform="rotate(-90 82.9 158.5)">1-2</text>
<text x="107.1" y="167.4" transform="rotate(-90 107.1 167.4)">3-8</text>
<text x="110.7" y="198.5">3-8</text>
<text x="103.2" y="206.8" transform="rotate(-90 103.2 206.8)">1-2</text>
</g>
<g font-size=".4" fill="#8fff95">
<text x="107.1" y="78.5" transform="rotate(-90 107.1 78.5)">1-4</text>
<text x="170.6" y="201.7" transform="rotate(-90 170.6 201.7)">1-4</text>
<text x="110.7" y="220.1">1-8</text>
<text x="104.5" y="223.3" transform="rotate(-90 104.5 223.3)">1-8</text>
<text x="113.3" y="227.7">1-8</text>
</g>
<g font-size=".4" fill="#f00">
<text x="138.7" y="85.5">D</text>
<text x="112" y="129.9">D</text>
</g>
<g font-size=".4" fill="#004800">
<text x="107.1" y="192.8" transform="rotate(-90 107.1 192.8)">3-4</text>
<text x="107.1" y="216.9" transform="rotate(-90 107.1 216.9)">3-4</text>
</g>
</svg>
